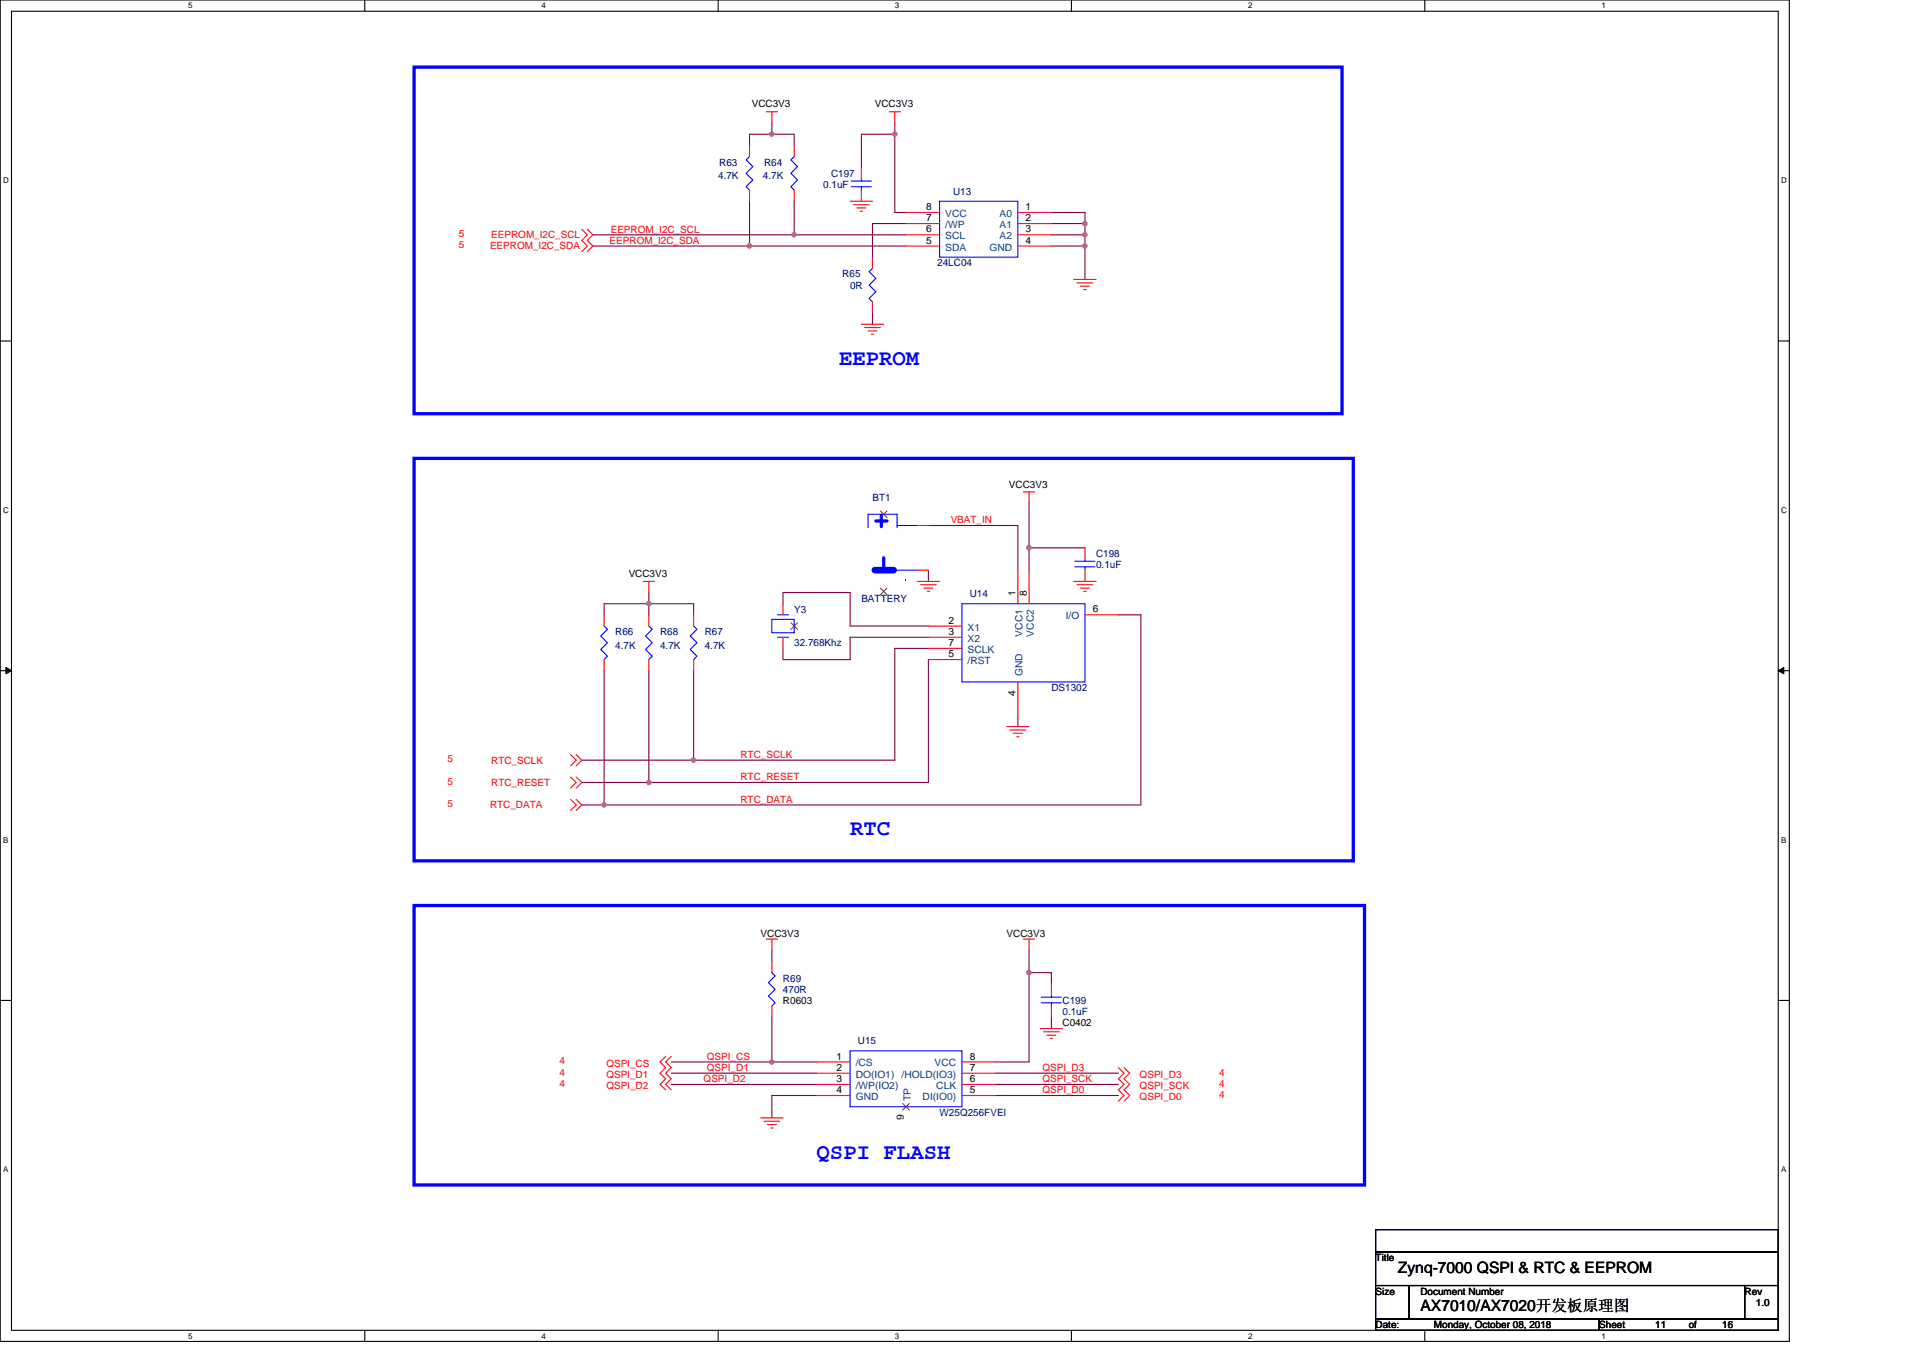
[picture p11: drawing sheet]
<svg xmlns="http://www.w3.org/2000/svg" width="297mm" height="210mm" viewBox="0 0 297 210" stroke-linecap="round" stroke-linejoin="round" font-family="sans-serif">
<path d="M0 0h276.4v207.3h-276.4zM1.8 1.7h272.9v203.8h-272.9z" fill="none" stroke="#000" stroke-width=".17"/>
<g fill="#fff">
<path d="M29.1 .2h.6v1.4h-.6z"/>
<path d="M29.1 205.7h.6v1.4h-.6z"/>
</g>
<path d="M56.3 0v1.7M56.3 205.5v1.8" fill="none" stroke="#000" stroke-width=".17"/>
<g fill="#fff">
<path d="M83.6 .2h.7v1.4h-.7z"/>
<path d="M83.6 205.7h.7v1.4h-.7z"/>
</g>
<path d="M110.9 0v1.7M110.9 205.5v1.8" fill="none" stroke="#000" stroke-width=".17"/>
<g fill="#fff">
<path d="M138.2 .2h.7v1.4h-.7z"/>
<path d="M138.2 205.7h.7v1.4h-.7z"/>
</g>
<path d="M165.5 0v1.7M165.5 205.5v1.8" fill="none" stroke="#000" stroke-width=".17"/>
<g fill="#fff">
<path d="M192.8 .2h.6v1.4h-.6z"/>
<path d="M192.8 205.7h.6v1.4h-.6z"/>
</g>
<path d="M220.1 0v1.7M220.1 205.5v1.8" fill="none" stroke="#000" stroke-width=".17"/>
<g fill="#fff">
<path d="M247.4 .2h.6v1.4h-.6z"/>
<path d="M247.4 205.7h.6v1.4h-.6z"/>
<path d="M.5 27.2h.8v1.4h-.8z"/>
<path d="M275.1 27.2h.9v1.4h-.9z"/>
<path d="M.5 78.1h.8v1.4h-.8z"/>
<path d="M275.1 78.1h.9v1.4h-.9z"/>
</g>
<path d="M0 52.7h1.8M274.7 52.7h1.7" fill="none" stroke="#000" stroke-width=".17"/>
<g fill="#fff">
<path d="M.5 129.1h.8v1.4h-.8z"/>
<path d="M275.1 129.1h.8v1.4h-.8z"/>
</g>
<path d="M0 103.6h1.8M274.7 103.6h1.7" fill="none" stroke="#000" stroke-width=".17"/>
<path d="M.9 103.1l.9 .5-.9 .5zM274.7 103.6l.8-.5v1z" fill="#000" stroke="#000" stroke-width=".15"/>
<g fill="#fff">
<path d="M.5 180h.8v1.4h-.8z"/>
<path d="M275.1 180h.8v1.4h-.8z"/>
</g>
<path d="M0 154.6h1.8M274.7 154.6h1.7M212.5 190h62.2v3.5h-62.2zM212.5 193.5h62.2v5.1h-62.2zM212.5 198.6h5.2v5.2h-5.2zM217.7 198.6h51.8v5.2h-51.8zM269.5 198.6h5.2v5.2h-5.2zM212.5 203.8h34.5v1.7h-34.5zM247 203.8h27.7v1.7h-27.7z" fill="none" stroke="#000" stroke-width=".17"/>
<path d="M64 10.4h143.3v53.5h-143.3zM64 70.8h145v62.2h-145zM136.1 79.6v1.8M135.3 80.5h1.7M136.5 86.2v1.7M64 139.9h146.8v43.2h-146.8z" fill="none" stroke="#00f" stroke-width=".51"/>
<g fill="none" stroke="#800040" stroke-width=".17">
<path d="M119.2 19v1.7M138.2 19v1.7M91.6 36.3h31.1M91.6 38h24.2M115.8 38h24.2M115.8 31.1v6.9M119.2 20.7h3.5v1.8M119.2 20.7h-3.4v1.8M122.7 36.3h17.3M122.7 31.1v5.2M138.2 20.7v12.1h1.8M138.2 20.7h-5.1v5.2"/>
<path d="M140 34.5h-5.2v5.2M162.4 36.3h5.2M162.4 38h5.2M162.4 32.8h5.2v1.7M162.4 34.5h5.2M167.6 36.3v1.7M167.6 34.5v1.8M167.6 38v5.2M134.8 48.4v1.7M159 77.7v6.9M93.3 95v-1.7h6.9v1.7M100.2 91.5v1.8h6.9v1.7"/>
<path d="M120.9 93.3v-1.8h10.4v5.2h12.1M143.4 81.2h13.8v6.9M143.4 88.1v1.7M143.4 98.5h-12.1v3.4h-10.4v-1.7M159 84.6v3.5M159 84.6h8.6M172.8 95h3.4v29.4h-82.9M89.9 117.5h17.2M93.3 103.6v20.8M100.2 103.6v17.3M107.1 103.6v13.9M143.4 100.2h-5.2v17.3h-31.1"/>
<path d="M143.4 101.9v19h-43.2M157.2 110.6v1.7M89.9 120.9h10.3M89.9 124.4h3.4M119.2 146.8v1.7M119.2 157.2v6.9M159 150.3h3.4v1.7M159 150.3v13.8h-5.2M159 146.8v3.5M162.4 157.2v1.7M103.7 167.6h22.4M103.7 165.8h22.4"/>
<path d="M103.7 164.1h15.5M119.2 164.1h6.9M126.1 169.3h-6.9v3.4M153.8 167.6h19M153.8 165.8h19M153.8 169.3h19"/>
</g>
<g fill="#f0f" stroke="#f0f" stroke-width=".17">
<circle cx="158.9" cy="150.3" r=".34"/>
<circle cx="119.2" cy="164.1" r=".34"/>
<circle cx="158.9" cy="84.6" r=".34"/>
<circle cx="107.1" cy="117.5" r=".34"/>
<circle cx="100.2" cy="120.9" r=".34"/>
<circle cx="100.2" cy="93.3" r=".34"/>
<circle cx="93.3" cy="124.4" r=".34"/>
<circle cx="115.8" cy="38" r=".34"/>
<circle cx="122.7" cy="36.3" r=".33"/>
<circle cx="138.2" cy="20.7" r=".34"/>
<circle cx="119.2" cy="20.7" r=".34"/>
<circle cx="167.6" cy="38" r=".34"/>
<circle cx="167.6" cy="36.3" r=".33"/>
<circle cx="167.6" cy="34.5" r=".34"/>
</g>
<g fill="none" stroke="#f00" stroke-width=".17">
<path d="M118.4 17.3h1.7M119.2 17.3v1.7M137.4 17.3h1.7M138.2 17.3v1.7M89.9 35.4l.8 .9-.8 .8 .8 .9-.8 .9M90.7 35.4l.9 .9-.9 .8 .9 .9-.9 .9M115.8 22.5v1.7M115.8 29.4v1.7M122.7 22.5v1.7M122.7 29.4v1.7M131.3 31.1h3.5M131.8 31.6h2.5"/>
<path d="M132.4 32.1h1.3M132.9 32.7h.3M133.1 25.9v1.7M133.1 29.4v1.7M134.8 39.7v1.8M140 38h5.1M140 32.8h5.1M140 34.5h5.1M140 36.3h5.1M157.2 38h5.2M157.2 32.8h5.2M157.2 34.5h5.2"/>
<path d="M157.2 36.3h5.2M133.1 50.1h3.4M133.6 50.6h2.4M134.1 51.1h1.4M134.6 51.6h.3M134.8 46.7v1.7M165.9 43.2h3.4M166.4 43.7h2.4M166.9 44.2h1.4M167.4 44.7h.4M136.5 79.5h.1M158.1 76h1.7"/>
<path d="M159 76v1.7M93.3 95v1.7M99.4 89.8h1.7M100.2 89.8v1.7M100.2 95v1.7M107.1 95v1.7M120.9 98.5v1.7M120.9 93.3v1.7M122.7 96.7h.1M136.5 91.4h.1M141.7 89.8h3.4M141.7 81.2h1.7"/>
<path d="M141.7 88.1h1.7M142.2 90.3h2.4M142.7 90.9h1.4M143.2 91.4h.4M143.4 96.7h5.2M143.4 98.5h5.2M157.2 88.1v5.2M159 88.1v5.2M165.9 89.8h3.4M166.4 90.3h2.4M166.9 90.9h1.4M167.4 91.4h.4"/>
<path d="M167.6 84.6v1.8M167.6 88.1v1.7M167.6 95h5.2M88.1 116.6l.9 .9-.9 .8M89 116.6l.9 .9-.9 .8M93.3 101.9v1.7M100.2 101.9v1.7M107.1 101.9v1.7M143.4 100.2h5.2M143.4 101.9h5.2M155.5 112.3h3.5M156 112.8h2.4"/>
<path d="M156.5 113.3h1.4M157.1 113.8h.3M157.2 105.4v5.2M88.1 123.5l.9 .9-.9 .8M88.1 120.1l.9 .8-.9 .9M89 123.5l.9 .9-.9 .8M89 120.1l.9 .8-.9 .9M118.4 145.1h1.7M119.2 145.1v1.7M119.2 148.5v1.8M119.2 155.4v1.8M158.1 145.1h1.7"/>
<path d="M159 145.1v1.7M160.7 158.9h3.4M161.2 159.4h2.4M161.7 160h1.4M162.4 152v1.7M162.4 155.4v1.8M102.8 163.2l-.8 .9 .8 .9-.8 .8 .8 .9-.8 .9 .8 .8M103.7 163.2l-.9 .9 .9 .9-.9 .8 .9 .9-.9 .9 .9 .8M117.5 172.7h3.4M118 173.2h2.4M118.5 173.8h1.4M119.1 174.3h.3"/>
<path d="M126.1 164.1h5.2M126.1 165.8h5.2M126.1 167.6h5.2M126.1 169.3h5.2M140 171h.1M148.6 169.3h5.2M148.6 167.6h5.2M148.6 165.8h5.2M148.6 164.1h5.2M162.2 160.5h.4M172.8 165l.8 .8-.8 .9 .8 .9-.8 .8 .8 .9-.8 .8M173.6 165l.9 .8-.9 .9 .9 .9-.9 .8 .9 .9-.9 .8"/>
</g>
<g fill="none" stroke="#00f" stroke-width=".17">
<path d="M115.8 24.2l-.6 .5 1.1 1-1.1 1.1 1.1 1-1.1 1.1 .6 .5M122.7 24.2l-.5 .5 1 1-1 1.1 1 1-1 1.1 .5 .5M131.5 28.9h3.1M131.5 28h3.1M133.1 27.6v.4M133.1 28.9v.5M145.1 31.1h12.1v8.6h-12.1zM134.8 41.5l-.5 .5 1 1-1 1 1 1.1-1 1 .5 .6M93.3 96.7l.5 .5-1 1.1 1 1-1 1.1 1 1-.5 .5M100.2 96.7l.6 .5-1.1 1.1 1.1 1-1.1 1.1 1.1 1-.6 .5M107.1 96.7l.6 .5-1.1 1.1 1.1 1-1.1 1.1 1.1 1-.6 .5M119.2 95.7h3.5v2.1h-3.5z"/>
<path d="M120.1 98.5h1.7M120.1 95h1.7M134.1 81.5v-2h4.5v2M138.6 88.1h3.1M138.6 81.2h3.1M139.9 89.6h.1M148.6 93.3h19v12.1h-19zM166 87.6h3.1M166 86.7h3.1M167.6 86.4v.3M167.6 87.6v.5M119.2 150.3l.5 .5-1 1 1 1.1-1 1 1 1-.5 .5"/>
<path d="M160.8 154.9h3.2M160.8 154.1h3.2M162.4 153.7v.4M162.4 154.9v.5M131.3 162.4h17.3v8.6h-17.3z"/>
</g>
<path d="M136 79l1 1M137 79l-1 1M122.2 96.2l1 1.1M123.2 96.2l-1.1 1.1M136 90.9l1 1M137 90.9l-1 1M139.4 170.5l1.1 1M140.5 170.5l-1.1 1" fill="none" stroke="#804000" stroke-width=".15"/>
<path d="M135.1 88.1h2.9" fill="none" stroke="#00f" stroke-width="1"/>
<g font-size="3.5" fill="#00f">
<text x="129.6" y="56.5">EEPROM</text>
<text x="131.3" y="129">RTC</text>
<text x="126.1" y="179.1">QSPI FLASH</text>
</g>
<g font-size="2.4">
<text x="215.9" y="196.7">Zynq-7000 QSPI &amp; RTC &amp; EEPROM</text>
<text x="219.4" y="202.5">AX7010/AX7020开发板原理图</text>
</g>
<g font-size="1.5">
<text x="116.1" y="16.6">VCC3V3</text>
<text x="135.1" y="16.6">VCC3V3</text>
<text x="143" y="32.5">8</text>
<text x="143" y="34.2">7</text>
<text x="143" y="35.9">6</text>
<text x="158.4" y="32.5">1</text>
<text x="158.4" y="34.2">2</text>
<text x="158.4" y="35.9">3</text>
<text x="143" y="37.7">5</text>
<text x="158.4" y="37.7">4</text>
<text x="155.8" y="75.3">VCC3V3</text>
<text x="97.1" y="89.2">VCC3V3</text>
<text x="156.9" y="92.1" transform="rotate(-90 156.9 92.1)">1</text>
<text x="158.6" y="92.1" transform="rotate(-90 158.6 92.1)">8</text>
<text x="168.8" y="94.6">6</text>
<text x="146.5" y="96.4">2</text>
<text x="146.5" y="98.1">3</text>
<text x="146.5" y="99.8">7</text>
<text x="146.5" y="101.6">5</text>
<text x="156.9" y="107.5" transform="rotate(-90 156.9 107.5)">4</text>
<text x="117.5" y="144.8">VCC3V3</text>
<text x="155.5" y="144.8">VCC3V3</text>
<text x="120.9" y="155.1">R0603</text>
<text x="164.1" y="158.6">C0402</text>
<text x="129.2" y="163.7">1</text>
<text x="129.2" y="165.5">2</text>
<text x="129.2" y="167.2">3</text>
<text x="149.8" y="163.7">8</text>
<text x="149.8" y="165.5">7</text>
<text x="149.8" y="167.2">6</text>
<text x="129.2" y="168.9">4</text>
<text x="139.6" y="173.1" transform="rotate(-90 139.6 173.1)">9</text>
<text x="149.8" y="168.9">5</text>
<text x="212.5" y="194.9">Title</text>
<text x="212.5" y="200">Size</text>
<text x="219.4" y="200">Document Number</text>
<text x="269.5" y="200">Rev</text>
<text x="271.2" y="201.8">1.0</text>
<text x="212.5" y="205.2">Date:</text>
<text x="221.5" y="205.2">Monday, October 08, 2018</text>
<text x="247" y="205.2">Sheet</text>
<text x="255.7" y="205.2">11</text>
<text x="260.9" y="205.2">of</text>
<text x="266" y="205.2">16</text>
</g>
<g font-size="1.5" fill="#000080">
<text x="110.9" y="27.7">4.7K</text>
<text x="111.1" y="25.6">R63</text>
<text x="117.9" y="27.7">4.7K</text>
<text x="118" y="25.6">R64</text>
<text x="127.2" y="29">0.1uF</text>
<text x="128.4" y="27.3">C197</text>
<text x="147.2" y="30.1">U13</text>
<text x="144.8" y="41.1">24LC04</text>
<text x="130.1" y="42.9">R65</text>
<text x="131.3" y="44.6">0R</text>
<text x="134.8" y="77.4">BT1</text>
<text x="169.3" y="86">C198</text>
<text x="169.3" y="87.8">0.1uF</text>
<text x="122.7" y="94.7">Y3</text>
<text x="133.1" y="92.9">BATTERY</text>
<text x="149.8" y="92.3">U14</text>
<text x="95" y="98.1">R66</text>
<text x="95" y="100.2">4.7K</text>
<text x="102" y="98.1">R68</text>
<text x="102" y="100.2">4.7K</text>
<text x="108.9" y="98.1">R67</text>
<text x="108.9" y="100.2">4.7K</text>
<text x="122.7" y="99.9">32.768Khz</text>
<text x="162.4" y="106.8">DS1302</text>
<text x="120.9" y="151.7">R69</text>
<text x="120.9" y="153.4">470R</text>
<text x="164.1" y="155.1">C199</text>
<text x="132.5" y="161.4">U15</text>
<text x="164.1" y="156.8">0.1uF</text>
<text x="145.1" y="172.4">W25Q256FVEI</text>
</g>
<g font-size="1.5" fill="#f00">
<text x="94.3" y="35.9">EEPROM_I2C_SCL</text>
<text x="70.9" y="38.4">5</text>
<text x="70.9" y="36.6">5</text>
<text x="75.7" y="38.5">EEPROM_I2C_SDA</text>
<text x="75.9" y="36.8">EEPROM_I2C_SCL</text>
<text x="94.2" y="37.7">EEPROM_I2C_SDA</text>
<text x="146.9" y="80.9">VBAT_IN</text>
<text x="69.1" y="117.8">5</text>
<text x="75.9" y="118">RTC_SCLK</text>
<text x="114.4" y="117.1">RTC_SCLK</text>
<text x="69.1" y="121.3">5</text>
<text x="69.1" y="124.7">5</text>
<text x="75.7" y="124.9">RTC_DATA</text>
<text x="75.9" y="121.5">RTC_RESET</text>
<text x="114.4" y="120.6">RTC_RESET</text>
<text x="114.4" y="124">RTC_DATA</text>
<text x="86.4" y="167.9">4</text>
<text x="86.4" y="166.2">4</text>
<text x="86.4" y="164.4">4</text>
<text x="93.7" y="166.5">QSPI_D1</text>
<text x="93.7" y="164.8">QSPI_CS</text>
<text x="108.7" y="167.2">QSPI_D2</text>
<text x="109.2" y="163.7">QSPI_CS</text>
<text x="109.2" y="165.5">QSPI_D1</text>
<text x="161" y="167.2">QSPI_SCK</text>
<text x="161" y="165.5">QSPI_D3</text>
<text x="176" y="166.5">QSPI_D3</text>
<text x="188.3" y="167.9">4</text>
<text x="188.3" y="166.2">4</text>
<text x="93.7" y="168.3">QSPI_D2</text>
<text x="161" y="168.9">QSPI_D0</text>
<text x="176" y="168.3">QSPI_SCK</text>
<text x="176" y="170">QSPI_D0</text>
<text x="188.3" y="169.6">4</text>
</g>
<g font-size="1.5" fill="#004080">
<text x="146" y="33.5">VCC</text>
<text x="146" y="35.2">/WP</text>
<text x="154.4" y="33.5">A0</text>
<text x="154.4" y="35.2">A1</text>
<text x="146" y="38.7">SDA</text>
<text x="146" y="37">SCL</text>
<text x="152.8" y="38.7">GND</text>
<text x="154.4" y="37">A2</text>
<text x="164.6" y="95.7">I/O</text>
<text x="149.5" y="97.4">X1</text>
<text x="149.5" y="99.2">X2</text>
<text x="149.5" y="100.9">SCLK</text>
<text x="157.9" y="98.4" transform="rotate(-90 157.9 98.4)">VCC1</text>
<text x="159.7" y="98.4" transform="rotate(-90 159.7 98.4)">VCC2</text>
<text x="149.5" y="102.6">/RST</text>
<text x="157.9" y="104.5" transform="rotate(-90 157.9 104.5)">GND</text>
<text x="132.2" y="164.8">/CS</text>
<text x="132.2" y="166.5">DO(IO1)</text>
<text x="139.3" y="166.5">/HOLD(IO3)</text>
<text x="144.4" y="164.8">VCC</text>
<text x="132.2" y="168.3">/WP(IO2)</text>
<text x="132.2" y="170">GND</text>
<text x="140.7" y="170.1" transform="rotate(-90 140.7 170.1)">TP</text>
<text x="142.5" y="170">DI(IO0)</text>
<text x="144.6" y="168.3">CLK</text>
</g>
<g font-size="1.2">
<text x="29.1" y="1.3">5</text>
<text x="83.6" y="1.3">4</text>
<text x="138.2" y="1.3">3</text>
<text x="192.8" y="1.3">2</text>
<text x="247.4" y="1.3">1</text>
<text x=".5" y="28.3">D</text>
<text x="275.1" y="28.3">D</text>
<text x=".5" y="79.2">C</text>
<text x="275.1" y="79.2">C</text>
<text x=".5" y="130.2">B</text>
<text x="275.1" y="130.2">B</text>
<text x=".5" y="181.1">A</text>
<text x="275.1" y="181.1">A</text>
<text x="29.1" y="206.8">5</text>
<text x="83.6" y="206.8">4</text>
<text x="138.2" y="206.8">3</text>
<text x="192.8" y="206.8">2</text>
<text x="247.4" y="206.8">1</text>
</g>
</svg>
